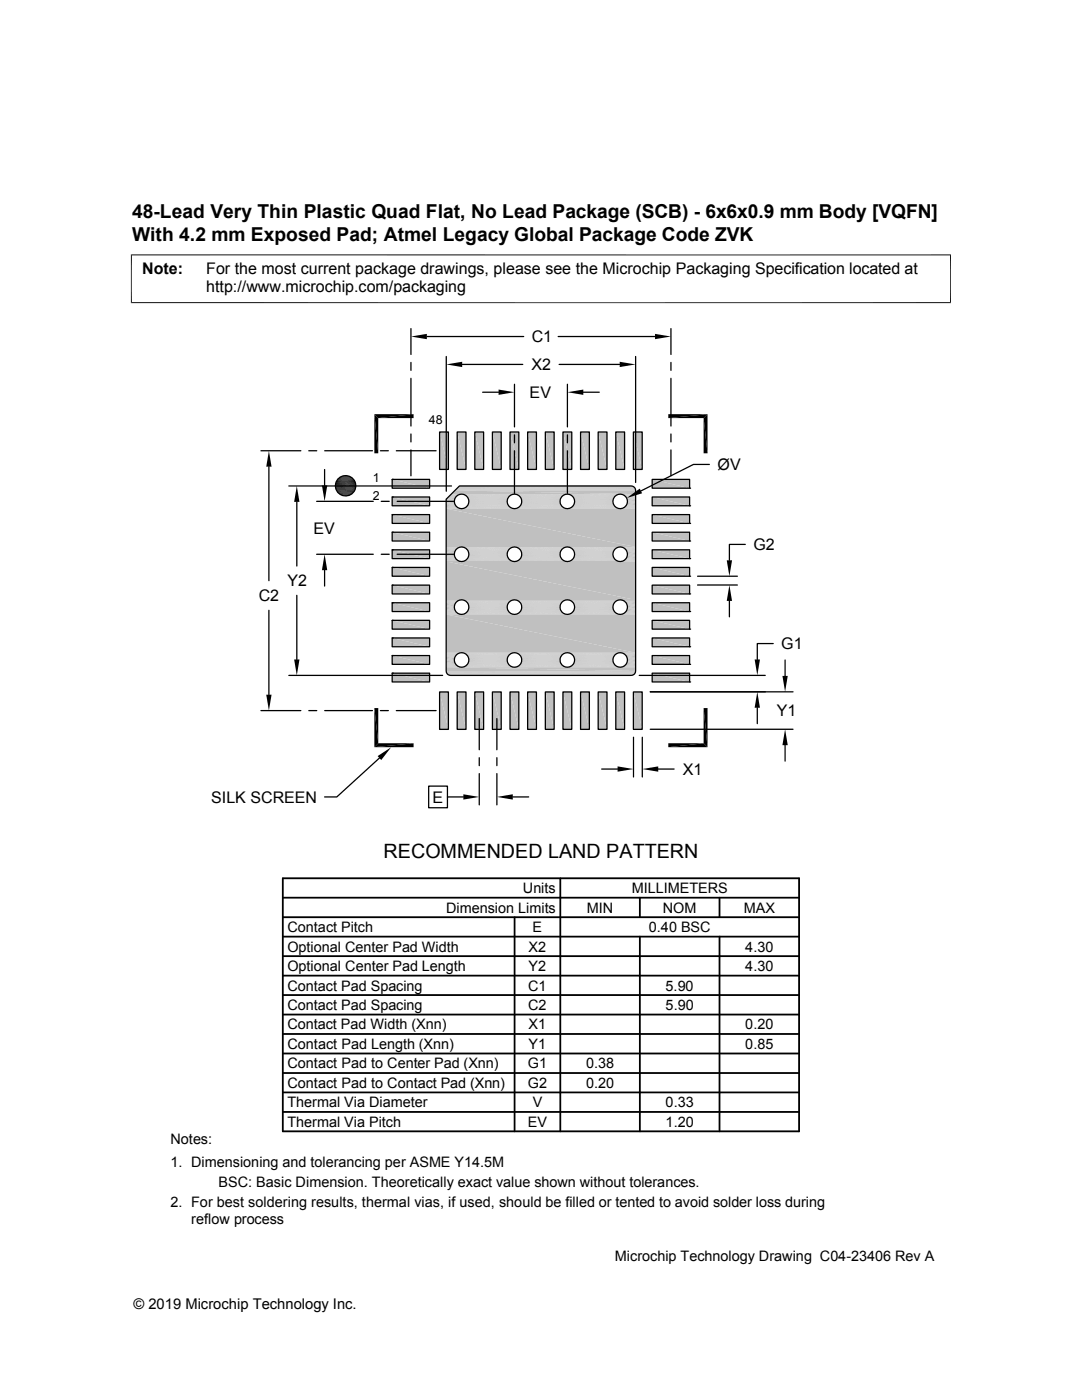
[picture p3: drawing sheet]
<svg xmlns="http://www.w3.org/2000/svg" width="216mm" height="279mm" viewBox="0 0 216 279" stroke-linecap="round" stroke-linejoin="round" font-family="sans-serif">
<g fill="#c0c0c0">
<path d="M126.4 86.2l1.7 7.5h-1.7z"/>
<path d="M126.4 86.2h1.7v7.5z"/>
<path d="M122.9 86.2l1.7 7.5h-1.7z"/>
<path d="M122.9 86.2h1.7v7.5z"/>
<path d="M119.4 86.2l1.7 7.5h-1.7z"/>
<path d="M119.4 86.2h1.7v7.5z"/>
<path d="M115.8 86.2l1.8 7.5h-1.8z"/>
<path d="M115.8 86.2h1.8v7.5z"/>
<path d="M112.3 86.2l1.8 7.5h-1.8z"/>
<path d="M112.3 86.2h1.8v7.5z"/>
<path d="M108.8 86.2l1.8 7.5h-1.8z"/>
<path d="M108.8 86.2h1.8v7.5z"/>
<path d="M105.3 86.2l1.7 7.5h-1.7z"/>
<path d="M105.3 86.2h1.7v7.5z"/>
<path d="M101.8 86.2l1.7 7.5h-1.7z"/>
<path d="M101.8 86.2h1.7v7.5z"/>
<path d="M98.3 86.2l1.7 7.5h-1.7z"/>
<path d="M98.3 86.2h1.7v7.5z"/>
<path d="M94.7 86.2l1.8 7.5h-1.8z"/>
<path d="M94.7 86.2h1.8v7.5z"/>
<path d="M91.2 86.2l1.8 7.5h-1.8z"/>
<path d="M91.2 86.2h1.8v7.5z"/>
<path d="M87.7 86.2l1.8 7.5h-1.8z"/>
<path d="M87.7 86.2h1.8v7.5z"/>
</g>
<path d="M91.3 97.3h35.4M91.4 97.2h35.2M91.5 97.1h34.9M91.6 97h34.7M91.7 97h34.4" fill="none" stroke="#c0c0c0" stroke-width=".2"/>
<g fill="#c0c0c0">
<path d="M130.1 95.7l7.5 1.7h-7.5z"/>
<path d="M130.1 95.7h7.5v1.7z"/>
<path d="M78.3 95.7l7.4 1.7h-7.4z"/>
<path d="M78.3 95.7h7.4v1.7z"/>
</g>
<path d="M90.8 97.8h36M91 97.6h35.8M91.1 97.5h35.7" fill="none" stroke="#c0c0c0" stroke-width=".2"/>
<g fill="#c0c0c0">
<path d="M90.8 97.9l36 .7h-36.8z"/>
<path d="M90.8 97.9h36v.7z"/>
</g>
<path d="M92.2 98.6h31.6" fill="none" stroke="#c0c0c0" stroke-width=".2"/>
<path d="M90 98.6h1.9z" fill="#c0c0c0"/>
<path d="M90 98.6h2.2M92.3 98.6h10.1M102.8 98.6h10.2M113.4 98.6h10.1M123.8 98.6h3" fill="none" stroke="#c0c0c0" stroke-width=".2"/>
<g fill="#c0c0c0">
<path d="M90 98.6l1.6 .1z"/>
<path d="M90 98.6h1.9z"/>
</g>
<path d="M92.6 98.7h9.6M92.7 98.8h9.4M103.1 98.7h9.6M103.3 98.8h9.3M113.7 98.7h9.6M113.8 98.8h9.4M124.1 98.7h2.7" fill="none" stroke="#c0c0c0" stroke-width=".2"/>
<g fill="#c0c0c0">
<path d="M90 98.7l1.4 .1h-1.5z"/>
<path d="M90 98.7h1.6l-.2 .1z"/>
</g>
<path d="M92.8 98.8h9.1M92.9 98.9h8.9M103.4 98.8h9.1M103.5 98.9h8.9M113.9 98.8h9.1M114 98.9h8.9M124.4 98.8h2.4" fill="none" stroke="#c0c0c0" stroke-width=".2"/>
<g fill="#c0c0c0">
<path d="M89.9 98.8l1.3 .2h-1.5z"/>
<path d="M89.9 98.8h1.5l-.2 .2z"/>
</g>
<path d="M93 99h8.7M93.2 99.1h8.4M103.6 99h8.6M103.7 99.1h8.5M114.2 99h8.6M114.3 99.1h8.4M124.6 99h2.2" fill="none" stroke="#c0c0c0" stroke-width=".2"/>
<g fill="#c0c0c0">
<path d="M89.7 99l1.3 .2h-1.5z"/>
<path d="M89.7 99h1.5l-.2 .2z"/>
</g>
<path d="M124.8 99.2h2" fill="none" stroke="#c0c0c0" stroke-width=".21"/>
<path d="M93.2 99.2h8.3M93.3 99.3h8.2M103.8 99.2h8.3M103.9 99.3h8.1M114.3 99.2h8.3M114.4 99.3h8.1" fill="none" stroke="#c0c0c0" stroke-width=".2"/>
<g fill="#c0c0c0">
<path d="M89.5 99.2l1.3 .2h-1.5z"/>
<path d="M89.5 99.2h1.5l-.2 .2z"/>
<path d="M125 99.3l1.8 .2h-1.7z"/>
<path d="M125 99.3h1.8v.2z"/>
</g>
<path d="M93.4 99.5h8M103.9 99.5h8M114.5 99.5h8" fill="none" stroke="#c0c0c0" stroke-width=".2"/>
<g fill="#c0c0c0">
<path d="M89.3 99.4l1.4 .2h-1.7z"/>
<path d="M89.3 99.4h1.5l-.1 .2z"/>
</g>
<path d="M93.5 99.6h7.8M104 99.6h7.9M114.6 99.6h7.8" fill="none" stroke="#c0c0c0" stroke-width=".2"/>
<g fill="#c0c0c0">
<path d="M89 99.6l1.7 .1z"/>
<path d="M125.1 99.5l1.7 .3h-1.6z"/>
<path d="M125.1 99.5h1.7v.3z"/>
</g>
<path d="M93.5 99.7h7.8M93.5 99.9h7.7M104 99.7h7.8M104.1 99.9h7.7M114.6 99.7h7.8M114.6 99.9h7.7" fill="none" stroke="#c0c0c0" stroke-width=".2"/>
<g fill="#c0c0c0">
<path d="M89 99.7l1.7 .2h-1.7z"/>
<path d="M89 99.7h1.7v.2z"/>
<path d="M125.2 99.8l1.6 .3h-1.6z"/>
<path d="M125.2 99.8h1.6v.3z"/>
</g>
<path d="M93.5 100.1h7.7M93.5 100h7.7M104.1 100h7.7M104.1 100.1h7.7M114.6 100.1h7.7M114.6 100h7.7" fill="none" stroke="#c0c0c0" stroke-width=".2"/>
<g fill="#c0c0c0">
<path d="M89 99.9l1.7 .3h-1.7z"/>
<path d="M89 99.9h1.7v.3z"/>
<path d="M125.2 100.1l1.6 .2h-1.6z"/>
<path d="M125.2 100.1h1.6v.2z"/>
</g>
<path d="M93.5 100.4h7.8M93.5 100.3h7.7M104 100.4h7.8M104.1 100.3h7.7M114.6 100.4h7.8M114.6 100.3h7.7" fill="none" stroke="#c0c0c0" stroke-width=".2"/>
<g fill="#c0c0c0">
<path d="M89 100.2l1.7 .3h-1.7z"/>
<path d="M89 100.2h1.7v.3z"/>
<path d="M125.2 100.3l1.6 .3h-1.7z"/>
<path d="M125.2 100.3h1.6v.3z"/>
</g>
<path d="M93.4 100.7h8M93.5 100.5h7.8M103.9 100.7h8M104 100.5h7.9M114.5 100.7h8M114.6 100.5h7.8" fill="none" stroke="#c0c0c0" stroke-width=".2"/>
<g fill="#c0c0c0">
<path d="M89 100.5l1.8 .2h-1.8z"/>
<path d="M89 100.5h1.7l.1 .2z"/>
<path d="M125.1 100.6l1.7 .3h-1.8z"/>
<path d="M125.1 100.6h1.7v.3z"/>
</g>
<path d="M93.3 100.8h8.2M103.9 100.8h8.1M114.4 100.8h8.1" fill="none" stroke="#c0c0c0" stroke-width=".2"/>
<g fill="#c0c0c0">
<path d="M130.1 99.2l7.5 1.7h-7.5z"/>
<path d="M130.1 99.2h7.5v1.7z"/>
<path d="M78.3 99.2l7.4 1.7h-7.4z"/>
<path d="M78.3 99.2h7.4v1.7z"/>
</g>
<path d="M93.2 100.9h8.3M103.8 100.9h8.3M114.3 100.9h8.3" fill="none" stroke="#c0c0c0" stroke-width=".2"/>
<g fill="#c0c0c0">
<path d="M89 100.7l2 .3h-2z"/>
<path d="M89 100.7h1.8l.2 .3z"/>
</g>
<path d="M124.8 101h2" fill="none" stroke="#c0c0c0" stroke-width=".21"/>
<path d="M125 100.9h1.8v.2z" fill="#c0c0c0"/>
<g fill="none" stroke="#c0c0c0" stroke-width=".2">
<path d="M89 101.1h2.2M89 101.2h2.4M89 101.4h2.6M89 101.5h2.9M92.3 101.5h10.1M92.6 101.4h9.6M92.7 101.4h9.4M92.8 101.3h9.1M92.9 101.2h8.9M93 101.1h8.7M93.2 101h8.4M102.8 101.5h10.2"/>
<path d="M103.1 101.4h9.6M103.3 101.4h9.3M103.4 101.3h9.1M103.5 101.2h8.9M103.6 101.1h8.6M103.7 101h8.5M113.4 101.5h10.1M113.7 101.4h9.6M113.8 101.4h9.4M113.9 101.3h9.1M114 101.2h8.9M114.2 101.1h8.6"/>
<path d="M114.3 101h8.4M124.1 101.4h2.7M124.4 101.3h2.4M124.6 101.2h2.2M126.8 101.5h-37.8"/>
</g>
<g fill="#c0c0c0">
<path d="M130.1 102.7l7.5 1.8h-7.5z"/>
<path d="M130.1 102.7h7.5v1.8z"/>
<path d="M78.3 102.7l7.4 1.8h-7.4z"/>
<path d="M78.3 102.7h7.4v1.8z"/>
<path d="M130.1 106.2l7.5 1.8h-7.5z"/>
<path d="M130.1 106.2h7.5v1.8z"/>
<path d="M78.3 106.2l7.4 1.8h-7.4z"/>
<path d="M78.3 106.2h7.4v1.8z"/>
<path d="M89 101.5l37.8 7.7h-37.8z"/>
<path d="M89 101.5h37.8v7.7z"/>
</g>
<g fill="none" stroke="#c0c0c0" stroke-width=".2">
<path d="M89 109.2h37.8M89 109.2h2.9M89 109.3h2.6M89 109.4h2.4M92.3 109.2h10.1M92.6 109.3h9.6M92.7 109.3h9.4M92.8 109.4h9.1M92.9 109.5h8.9M93 109.6h8.7M93.2 109.7h8.4M102.8 109.2h10.2"/>
<path d="M103.1 109.3h9.6M103.3 109.3h9.3M103.4 109.4h9.1M103.5 109.5h8.9M103.6 109.6h8.6M103.7 109.7h8.5M113.4 109.2h10.1M113.7 109.3h9.6M113.8 109.3h9.4M113.9 109.4h9.1M114 109.5h8.9M114.2 109.6h8.6"/>
<path d="M114.3 109.7h8.4M123.9 109.2h2.9M124.1 109.3h2.7M124.4 109.4h2.4M124.6 109.5h2.2"/>
</g>
<path d="M89 109.5l2 .2h-2z" fill="#c0c0c0"/>
<path d="M89 109.6h2.2M93.2 109.8h8.3M93.3 109.9h8.2M103.8 109.8h8.3M103.9 109.9h8.1M114.3 109.8h8.3M114.4 109.9h8.1" fill="none" stroke="#c0c0c0" stroke-width=".2"/>
<path d="M124.8 109.7h2" fill="none" stroke="#c0c0c0" stroke-width=".21"/>
<g fill="#c0c0c0">
<path d="M89 109.7l1.8 .2h-1.8z"/>
<path d="M89 109.7h2l-.2 .2z"/>
<path d="M125 109.8l1.8 .3h-1.7z"/>
<path d="M125 109.8h1.8v.3z"/>
</g>
<path d="M93.4 110h8M93.5 110.1h7.8M103.9 110h8M104 110.1h7.9M114.5 110h8M114.6 110.1h7.8" fill="none" stroke="#c0c0c0" stroke-width=".2"/>
<g fill="#c0c0c0">
<path d="M89 109.9l1.7 .3h-1.7z"/>
<path d="M89 109.9h1.8l-.1 .3z"/>
<path d="M125.1 110.1l1.7 .2h-1.6z"/>
<path d="M125.1 110.1h1.7v.2z"/>
</g>
<path d="M93.5 110.3h7.8M93.5 110.4h7.7M104 110.3h7.8M104.1 110.4h7.7M114.6 110.3h7.8M114.6 110.4h7.7" fill="none" stroke="#c0c0c0" stroke-width=".2"/>
<g fill="#c0c0c0">
<path d="M89 110.2l1.7 .3h-1.7z"/>
<path d="M89 110.2h1.7v.3z"/>
<path d="M125.2 110.3l1.6 .3h-1.6z"/>
<path d="M125.2 110.3h1.6v.3z"/>
</g>
<path d="M93.5 110.7h7.7M93.5 110.5h7.7M104.1 110.5h7.7M104.1 110.7h7.7M114.6 110.7h7.7M114.6 110.5h7.7" fill="none" stroke="#c0c0c0" stroke-width=".2"/>
<g fill="#c0c0c0">
<path d="M89 110.5l1.7 .2h-1.7z"/>
<path d="M89 110.5h1.7v.2z"/>
<path d="M125.2 110.6l1.6 .3h-1.6z"/>
<path d="M125.2 110.6h1.6v.3z"/>
</g>
<path d="M93.5 111h7.8M93.5 110.8h7.7M104 111h7.8M104.1 110.8h7.7M114.6 111h7.8M114.6 110.8h7.7" fill="none" stroke="#c0c0c0" stroke-width=".2"/>
<g fill="#c0c0c0">
<path d="M89 110.7l1.7 .3h-1.7z"/>
<path d="M89 110.7h1.7v.3z"/>
<path d="M125.2 110.9l1.6 .2h-1.7z"/>
<path d="M125.2 110.9h1.6v.2z"/>
</g>
<path d="M93.4 111.2h8M93.5 111.1h7.8M103.9 111.2h8M104 111.1h7.9M114.5 111.2h8M114.6 111.1h7.8" fill="none" stroke="#c0c0c0" stroke-width=".2"/>
<g fill="#c0c0c0">
<path d="M89 111l1.8 .3h-1.8z"/>
<path d="M89 111h1.7l.1 .3z"/>
<path d="M125.1 111.1l1.7 .3h-1.8z"/>
<path d="M125.1 111.1h1.7v.3z"/>
</g>
<path d="M93.3 111.3h8.2M103.9 111.3h8.1M114.4 111.3h8.1" fill="none" stroke="#c0c0c0" stroke-width=".2"/>
<g fill="#c0c0c0">
<path d="M130.1 109.7l7.5 1.8h-7.5z"/>
<path d="M130.1 109.7h7.5v1.8z"/>
<path d="M78.3 109.7l7.4 1.8h-7.4z"/>
<path d="M78.3 109.7h7.4v1.8z"/>
</g>
<path d="M93.2 111.5h8.3M103.8 111.5h8.3M114.3 111.5h8.3" fill="none" stroke="#c0c0c0" stroke-width=".2"/>
<g fill="#c0c0c0">
<path d="M89 111.3l2 .2h-2z"/>
<path d="M89 111.3h1.8l.2 .2z"/>
</g>
<path d="M124.8 111.5h2" fill="none" stroke="#c0c0c0" stroke-width=".21"/>
<path d="M125 111.4h1.8v.2z" fill="#c0c0c0"/>
<g fill="none" stroke="#c0c0c0" stroke-width=".2">
<path d="M89 111.8h2.4M89 111.9h2.6M89 112h37.8M92.5 112h9.8M92.6 112h9.6M92.7 111.9h9.4M92.8 111.8h9.1M92.9 111.8h8.9M93 111.7h8.7M93.2 111.6h8.4M103 112h9.9M103.1 112h9.6"/>
<path d="M103.3 111.9h9.3M103.4 111.8h9.1M103.5 111.8h8.9M103.6 111.7h8.6M103.7 111.6h8.5M113.5 112h9.9M113.7 112h9.6M113.8 111.9h9.4M113.9 111.8h9.1M114 111.8h8.9M114.2 111.7h8.6M114.3 111.6h8.4"/>
<path d="M124.1 112h2.7M124.4 111.9h2.4M124.6 111.7h2.2"/>
</g>
<path d="M89 111.6h2.2" fill="none" stroke="#c0c0c0" stroke-width=".21"/>
<g fill="#c0c0c0">
<path d="M130.1 113.2l7.5 1.8h-7.5z"/>
<path d="M130.1 113.2h7.5v1.8z"/>
<path d="M78.3 113.2l7.4 1.8h-7.4z"/>
<path d="M78.3 113.2h7.4v1.8z"/>
<path d="M130.1 116.8l7.5 1.7h-7.5z"/>
<path d="M130.1 116.8h7.5v1.7z"/>
<path d="M78.3 116.8l7.4 1.7h-7.4z"/>
<path d="M78.3 116.8h7.4v1.7z"/>
<path d="M89 112.1l37.8 7.6h-37.8z"/>
<path d="M89 112.1h37.8v7.6z"/>
</g>
<g fill="none" stroke="#c0c0c0" stroke-width=".2">
<path d="M89 119.7h37.8M89 119.8h2.9M89 119.8h2.6M89 120h2.4M92.5 119.8h9.8M92.6 119.8h9.6M92.7 119.9h9.4M92.8 119.9h9.1M103 119.8h9.9M103.1 119.8h9.6M103.3 119.9h9.3M103.4 119.9h9.1"/>
<path d="M113.5 119.8h9.9M113.7 119.8h9.6M113.8 119.9h9.4M113.9 119.9h9.1M124.1 119.8h2.7M124.4 119.9h2.4M92.9 120h8.9M93 120.1h8.7M93.2 120.2h8.4M103.5 120h8.9M103.6 120.1h8.6M103.7 120.2h8.5"/>
<path d="M114 120h8.9M114.2 120.1h8.6M114.3 120.2h8.4M124.6 120.1h2.2"/>
</g>
<path d="M89 120.1l2 .2h-2z" fill="#c0c0c0"/>
<path d="M89 120.2h2.2M124.8 120.3h2" fill="none" stroke="#c0c0c0" stroke-width=".21"/>
<path d="M93.2 120.3h8.3M93.3 120.4h8.2M103.8 120.3h8.3M103.9 120.4h8.1M114.3 120.3h8.3M114.4 120.4h8.1" fill="none" stroke="#c0c0c0" stroke-width=".2"/>
<g fill="#c0c0c0">
<path d="M89 120.3l1.8 .2h-1.8z"/>
<path d="M89 120.3h2l-.2 .2z"/>
<path d="M125 120.4l1.8 .2h-1.7z"/>
<path d="M125 120.4h1.8v.2z"/>
</g>
<path d="M93.4 120.6h8M93.5 120.7h7.8M103.9 120.6h8M104 120.7h7.9M114.5 120.6h8M114.6 120.7h7.8" fill="none" stroke="#c0c0c0" stroke-width=".2"/>
<g fill="#c0c0c0">
<path d="M89 120.5l1.7 .3h-1.7z"/>
<path d="M89 120.5h1.8l-.1 .3z"/>
<path d="M125.1 120.6l1.7 .3h-1.6z"/>
<path d="M125.1 120.6h1.7v.3z"/>
</g>
<path d="M93.5 120.8h7.8M93.5 121h7.7M104 120.8h7.8M104.1 121h7.7M114.6 120.8h7.8M114.6 121h7.7" fill="none" stroke="#c0c0c0" stroke-width=".2"/>
<g fill="#c0c0c0">
<path d="M89 120.8l1.7 .2h-1.7z"/>
<path d="M89 120.8h1.7v.2z"/>
<path d="M125.2 120.9l1.6 .3h-1.6z"/>
<path d="M125.2 120.9h1.6v.3z"/>
</g>
<path d="M93.5 121.2h7.7M93.5 121.1h7.7M104.1 121.1h7.7M104.1 121.2h7.7M114.6 121.2h7.7M114.6 121.1h7.7" fill="none" stroke="#c0c0c0" stroke-width=".2"/>
<g fill="#c0c0c0">
<path d="M89 121l1.7 .3h-1.7z"/>
<path d="M89 121h1.7v.3z"/>
<path d="M125.2 121.2l1.6 .2h-1.6z"/>
<path d="M125.2 121.2h1.6v.2z"/>
</g>
<path d="M93.5 121.5h7.8M93.5 121.4h7.7M104 121.5h7.8M104.1 121.4h7.7M114.6 121.5h7.8M114.6 121.4h7.7" fill="none" stroke="#c0c0c0" stroke-width=".2"/>
<g fill="#c0c0c0">
<path d="M89 121.3l1.7 .3h-1.7z"/>
<path d="M89 121.3h1.7v.3z"/>
<path d="M125.2 121.4l1.6 .3h-1.7z"/>
<path d="M125.2 121.4h1.6v.3z"/>
</g>
<path d="M93.4 121.8h8M93.5 121.6h7.8M103.9 121.8h8M104 121.6h7.9M114.5 121.8h8M114.6 121.6h7.8" fill="none" stroke="#c0c0c0" stroke-width=".2"/>
<g fill="#c0c0c0">
<path d="M89 121.6l1.8 .2h-1.8z"/>
<path d="M89 121.6h1.7l.1 .2z"/>
<path d="M125.1 121.7l1.7 .2h-1.8z"/>
<path d="M125.1 121.7h1.7v.2z"/>
</g>
<path d="M93.3 121.9h8.2M103.9 121.9h8.1M114.4 121.9h8.1" fill="none" stroke="#c0c0c0" stroke-width=".2"/>
<g fill="#c0c0c0">
<path d="M130.1 120.3l7.5 1.7h-7.5z"/>
<path d="M130.1 120.3h7.5v1.7z"/>
<path d="M78.3 120.3l7.4 1.7h-7.4z"/>
<path d="M78.3 120.3h7.4v1.7z"/>
</g>
<path d="M93.2 122h8.3M103.8 122h8.3M114.3 122h8.3" fill="none" stroke="#c0c0c0" stroke-width=".2"/>
<g fill="#c0c0c0">
<path d="M89 121.8l2 .3h-2z"/>
<path d="M89 121.8h1.8l.2 .3z"/>
</g>
<path d="M124.8 122h2" fill="none" stroke="#c0c0c0" stroke-width=".21"/>
<path d="M125 121.9h1.8v.3z" fill="#c0c0c0"/>
<g fill="none" stroke="#c0c0c0" stroke-width=".2">
<path d="M89 122.2h2.2M89 122.3h2.4M89 122.5h2.6M89 122.6h2.9M92.3 122.6h10.1M92.6 122.5h9.6M92.7 122.4h9.4M92.8 122.4h9.1M92.9 122.3h8.9M93 122.2h8.7M93.2 122.1h8.4M102.8 122.6h10.2"/>
<path d="M103.1 122.5h9.6M103.3 122.4h9.3M103.4 122.4h9.1M103.5 122.3h8.9M103.6 122.2h8.6M103.7 122.1h8.5M113.4 122.6h10.1M113.7 122.5h9.6M113.8 122.4h9.4M113.9 122.4h9.1M114 122.3h8.9M114.2 122.2h8.6"/>
<path d="M114.3 122.1h8.4M124.1 122.5h2.7M124.4 122.4h2.4M124.6 122.2h2.2M126.8 122.6h-37.8"/>
</g>
<g fill="#c0c0c0">
<path d="M130.1 123.8l7.5 1.8h-7.5z"/>
<path d="M130.1 123.8h7.5v1.8z"/>
<path d="M78.3 123.8l7.4 1.8h-7.4z"/>
<path d="M78.3 123.8h7.4v1.8z"/>
<path d="M130.1 127.3l7.5 1.8h-7.5z"/>
<path d="M130.1 127.3h7.5v1.8z"/>
<path d="M78.3 127.3l7.4 1.8h-7.4z"/>
<path d="M78.3 127.3h7.4v1.8z"/>
<path d="M89 122.6l37.8 7.7h-37.8z"/>
<path d="M89 122.6h37.8v7.7z"/>
</g>
<g fill="none" stroke="#c0c0c0" stroke-width=".2">
<path d="M89 130.3h37.8M89 130.3h2.9M89 130.4h2.6M89 130.5h2.4M92.3 130.3h10.1M92.6 130.4h9.6M92.7 130.4h9.4M92.8 130.5h9.1M92.9 130.6h8.9M93 130.7h8.7M93.2 130.8h8.4M102.8 130.3h10.2"/>
<path d="M103.1 130.4h9.6M103.3 130.4h9.3M103.4 130.5h9.1M103.5 130.6h8.9M103.6 130.7h8.6M103.7 130.8h8.5M113.4 130.3h10.1M113.7 130.4h9.6M113.8 130.4h9.4M113.9 130.5h9.1M114 130.6h8.9M114.2 130.7h8.6"/>
<path d="M114.3 130.8h8.4M123.9 130.3h2.9M124.1 130.3h2.7M124.4 130.5h2.4M124.6 130.6h2.2"/>
</g>
<path d="M89 130.6l2 .2h-2z" fill="#c0c0c0"/>
<path d="M89 130.7h2.2M93.2 130.9h8.3M93.3 131h8.2M103.8 130.9h8.3M103.9 131h8.1M114.3 130.9h8.3M114.4 131h8.1" fill="none" stroke="#c0c0c0" stroke-width=".2"/>
<path d="M124.8 130.8h2" fill="none" stroke="#c0c0c0" stroke-width=".21"/>
<g fill="#c0c0c0">
<path d="M89 130.8l1.8 .2h-1.8z"/>
<path d="M89 130.8h2l-.2 .2z"/>
<path d="M125 130.9l1.8 .3h-1.7z"/>
<path d="M125 130.9h1.8v.3z"/>
</g>
<path d="M93.4 131.1h8M93.5 131.2h7.8M103.9 131.1h8M104 131.2h7.9M114.5 131.1h8M114.6 131.2h7.8" fill="none" stroke="#c0c0c0" stroke-width=".2"/>
<g fill="#c0c0c0">
<path d="M89 131l1.7 .3h-1.7z"/>
<path d="M89 131h1.8l-.1 .3z"/>
<path d="M125.1 131.2l1.7 .2h-1.6z"/>
<path d="M125.1 131.2h1.7v.2z"/>
</g>
<path d="M93.5 131.4h7.8M93.5 131.5h7.7M104 131.4h7.8M104.1 131.5h7.7M114.6 131.4h7.8M114.6 131.5h7.7" fill="none" stroke="#c0c0c0" stroke-width=".2"/>
<g fill="#c0c0c0">
<path d="M89 131.3l1.7 .3h-1.7z"/>
<path d="M89 131.3h1.7v.3z"/>
<path d="M125.2 131.4l1.6 .3h-1.6z"/>
<path d="M125.2 131.4h1.6v.3z"/>
</g>
<path d="M93.5 131.8h7.7M93.5 131.6h7.7M104.1 131.6h7.7M104.1 131.8h7.7M114.6 131.8h7.7M114.6 131.6h7.7" fill="none" stroke="#c0c0c0" stroke-width=".2"/>
<g fill="#c0c0c0">
<path d="M89 131.6l1.7 .2h-1.7z"/>
<path d="M89 131.6h1.7v.2z"/>
<path d="M125.2 131.7l1.6 .3h-1.6z"/>
<path d="M125.2 131.7h1.6v.3z"/>
</g>
<path d="M93.5 132h7.8M93.5 131.9h7.7M104 132h7.8M104.1 131.9h7.7M114.6 132h7.8M114.6 131.9h7.7" fill="none" stroke="#c0c0c0" stroke-width=".2"/>
<g fill="#c0c0c0">
<path d="M89 131.8l1.7 .3h-1.7z"/>
<path d="M89 131.8h1.7v.3z"/>
<path d="M125.2 132l1.6 .2h-1.7z"/>
<path d="M125.2 132h1.6v.2z"/>
</g>
<path d="M93.4 132.3h8M93.5 132.2h7.8M103.9 132.3h8M104 132.2h7.9M114.5 132.3h8M114.6 132.2h7.8" fill="none" stroke="#c0c0c0" stroke-width=".2"/>
<g fill="#c0c0c0">
<path d="M89 132.1l1.8 .3h-1.8z"/>
<path d="M89 132.1h1.7l.1 .3z"/>
<path d="M125.1 132.2l1.7 .3h-1.8z"/>
<path d="M125.1 132.2h1.7v.3z"/>
</g>
<path d="M93.3 132.4h8.2M103.9 132.4h8.1M114.4 132.4h8.1" fill="none" stroke="#c0c0c0" stroke-width=".2"/>
<g fill="#c0c0c0">
<path d="M130.1 130.8l7.5 1.8h-7.5z"/>
<path d="M130.1 130.8h7.5v1.8z"/>
<path d="M78.3 130.8l7.4 1.8h-7.4z"/>
<path d="M78.3 130.8h7.4v1.8z"/>
</g>
<path d="M93.2 132.6h8.3M103.8 132.6h8.3M114.3 132.6h8.3" fill="none" stroke="#c0c0c0" stroke-width=".2"/>
<g fill="#c0c0c0">
<path d="M89 132.4l2 .2h-2z"/>
<path d="M89 132.4h1.8l.2 .2z"/>
</g>
<path d="M124.8 132.6h2" fill="none" stroke="#c0c0c0" stroke-width=".21"/>
<path d="M125 132.5h1.8v.2z" fill="#c0c0c0"/>
<g fill="none" stroke="#c0c0c0" stroke-width=".2">
<path d="M89 132.7h2.2M89 132.9h2.4M89 133h2.6M89 133.1h2.9M92.5 133.1h9.8M92.6 133.1h9.6M92.7 133h9.4M92.8 132.9h9.1M92.9 132.8h8.9M93 132.8h8.7M93.2 132.7h8.4M103 133.1h9.9"/>
<path d="M103.1 133.1h9.6M103.3 133h9.3M103.4 132.9h9.1M103.5 132.8h8.9M103.6 132.8h8.6M103.7 132.7h8.5M113.5 133.1h9.9M113.7 133.1h9.6M113.8 133h9.4M113.9 132.9h9.1M114 132.8h8.9M114.2 132.8h8.6"/>
<path d="M114.3 132.7h8.4M124.1 133.1h2.7M124.4 133h2.4M124.6 132.8h2.2M126.8 133.1h-37.8"/>
</g>
<g fill="#c0c0c0">
<path d="M89 133.2l37.8 .7h-37.8z"/>
<path d="M89 133.2h37.8v.7z"/>
</g>
<path d="M89 134h37.8M89 134.2h37.8M89.1 134.3h37.7M89.2 134.5h37.5M89.3 134.6h37.3M89.4 134.7h37M89.6 134.7h36.7M89.7 134.8h36.4" fill="none" stroke="#c0c0c0" stroke-width=".2"/>
<g fill="#c0c0c0">
<path d="M130.1 134.3l7.5 1.8h-7.5z"/>
<path d="M130.1 134.3h7.5v1.8z"/>
<path d="M78.3 134.3l7.4 1.8h-7.4z"/>
<path d="M78.3 134.3h7.4v1.8z"/>
<path d="M126.4 138.1l1.7 7.5h-1.7z"/>
<path d="M126.4 138.1h1.7v7.5z"/>
<path d="M122.9 138.1l1.7 7.5h-1.7z"/>
<path d="M122.9 138.1h1.7v7.5z"/>
<path d="M119.4 138.1l1.7 7.5h-1.7z"/>
<path d="M119.4 138.1h1.7v7.5z"/>
<path d="M115.8 138.1l1.8 7.5h-1.8z"/>
<path d="M115.8 138.1h1.8v7.5z"/>
<path d="M112.3 138.1l1.8 7.5h-1.8z"/>
<path d="M112.3 138.1h1.8v7.5z"/>
<path d="M108.8 138.1l1.8 7.5h-1.8z"/>
<path d="M108.8 138.1h1.8v7.5z"/>
<path d="M105.3 138.1l1.7 7.5h-1.7z"/>
<path d="M105.3 138.1h1.7v7.5z"/>
<path d="M101.8 138.1l1.7 7.5h-1.7z"/>
<path d="M101.8 138.1h1.7v7.5z"/>
<path d="M98.3 138.1l1.7 7.5h-1.7z"/>
<path d="M98.3 138.1h1.7v7.5z"/>
<path d="M94.7 138.1l1.8 7.5h-1.8z"/>
<path d="M94.7 138.1h1.8v7.5z"/>
<path d="M91.2 138.1l1.8 7.5h-1.8z"/>
<path d="M91.2 138.1h1.8v7.5z"/>
<path d="M87.7 138.1l1.8 7.5h-1.8z"/>
<path d="M87.7 138.1h1.8v7.5z"/>
</g>
<g fill="none" stroke="#000" stroke-width=".25">
<path d="M82 65.6v5.1M82 72.3v1.6M82 75.5v9.5M85.2 67.2h19.3M89 71.1v26.9M92.2 72.7h12.1M96.3 78.3h3.2M102.7 76.7v8.5M111.4 67.2h19.3M111.6 72.7h12.1M113.2 76.7v8.5M116.4 78.3h3.2"/>
<path d="M126.8 71.1v25.2M133.9 65.6v5.1M133.9 72.3v1.6M133.9 75.5v9.5M52.1 90h7.9M53.7 93.1v22.8M57.6 97h32.5M61.6 90h1.6M64.8 93.7v3.2M64.8 90h9.5M75.9 90h1.6M78.3 95.7h7.4v1.7h-7.4z"/>
<path d="M78.3 95.7h.1M78.3 99.2h7.4v1.7h-7.4zM78.3 99.2h.1M79.1 90h7.9M82 86.6v1.6M82 89.8v5.2M87.7 86.2h1.8v7.5h-1.8zM89 99.6l2.7-2.6h34.2a.88 .88 0 0 1 .9 .9v36a.88 .88 0 0 1-.9 .9h-36a.88 .88 0 0 1-.9-.9zM91.2 86.2h1.8v7.5h-1.8zM94.7 86.2h1.8v7.5h-1.8zM98.3 86.2h1.7v7.5h-1.7zM101.8 86.2h1.7v7.5h-1.7z"/>
<path d="M102.7 86.8v1.6M102.7 90v8.5M105.3 86.2h1.7v7.5h-1.7zM108.8 86.2h1.8v7.5h-1.8zM112.3 86.2h1.8v7.5h-1.8zM113.2 86.8v1.6M113.2 90v8.5M115.8 86.2h1.8v7.5h-1.8zM119.4 86.2h1.7v7.5h-1.7zM122.9 86.2h1.7v7.5h-1.7zM126.4 86.2h1.7v7.5h-1.7zM130.1 99.2h7.5v1.7h-7.5z"/>
<path d="M130.1 95.7h7.5v1.7h-7.5zM133.9 86.6v1.6M133.9 89.8v5.2M137.6 97.4h.1M141.5 92.7h-3.1l-10.5 5.3M59.2 100.2v12.8M59.2 118.8v12.8M63.2 100.1h11.3M63.2 110.6h11.3M64.8 113.8v3.2M76.1 100.1h1.6M76.1 110.6h1.6"/>
<path d="M78.3 102.7h7.4v1.8h-7.4zM78.3 102.7h.1M78.3 106.2h7.4v1.8h-7.4zM78.3 106.2h.1M78.3 109.7h7.4v1.8h-7.4zM78.3 109.7h.1M78.3 113.2h7.4v1.8h-7.4zM78.3 113.2h.1M78.3 116.8h7.4v1.7h-7.4zM78.3 116.8h.1M79.2 100.1h11.3M79.2 110.6h11.3"/>
<path d="M130.1 116.8h7.5v1.7h-7.5zM130.1 113.2h7.5v1.8h-7.5zM130.1 109.7h7.5v1.8h-7.5zM130.1 106.2h7.5v1.8h-7.5zM130.1 102.7h7.5v1.8h-7.5zM137.6 118.5h.1M137.6 115h.1M137.6 111.5h.1M137.6 108h.1M137.6 104.5h.1M137.6 100.9h.1M139.2 116.8h7.9"/>
<path d="M139.2 115h7.9M145.5 119.9v3.2M148.7 108.6h-3.2v3.2M53.7 121.8v16.8M57.6 134.8h30.7M78.3 120.3h7.4v1.7h-7.4zM78.3 120.3h.1M78.3 123.8h7.4v1.8h-7.4zM78.3 123.8h.1M78.3 127.3h7.4v1.8h-7.4zM78.3 127.3h.1M78.3 130.8h7.4v1.8h-7.4z"/>
<path d="M78.3 130.8h.1M78.3 134.3h7.4v1.8h-7.4zM78.3 134.3h.1M87.7 138.1h1.8v7.5h-1.8zM91.2 138.1h1.8v7.5h-1.8zM94.7 138.1h1.8v7.5h-1.8zM98.3 138.1h1.7v7.5h-1.7zM101.8 138.1h1.7v7.5h-1.7zM105.3 138.1h1.7v7.5h-1.7zM108.8 138.1h1.8v7.5h-1.8zM112.3 138.1h1.8v7.5h-1.8zM115.8 138.1h1.8v7.5h-1.8z"/>
<path d="M119.4 138.1h1.7v7.5h-1.7zM122.9 138.1h1.7v7.5h-1.7zM126.4 138.1h1.7v7.5h-1.7zM127.6 134.8h25.1M129.8 138.1h28.4M130.1 134.3h7.5v1.8h-7.5zM130.1 130.8h7.5v1.8h-7.5zM130.1 127.3h7.5v1.8h-7.5zM130.1 123.8h7.5v1.8h-7.5zM130.1 120.3h7.5v1.7h-7.5zM137.6 136.1h.1M137.6 132.6h.1"/>
<path d="M137.6 129.1h.1M137.6 125.6h.1M137.6 122h.1M154.3 128.4h-3.2v3.2M156.7 131.7v3.2M52.1 141.8h7.9M61.6 141.8h1.6M64.8 141.8h9.5M75.7 151.3l-8.5 7.7h-2.4M75.9 141.8h1.6M79.1 141.8h7.9M85.5 156.9h3.8v4.3h-3.8z"/>
<path d="M89.3 159h3.2M95.6 143.4v6.2M95.6 151.2v1.6M95.6 154.4v6.2M99.1 143.4v6.2M99.1 151.2v1.6M99.1 154.4v6.2M102.3 159h3.2M120.1 153.5h3.1M126.4 147.1v8M128.2 147.1v8M129.8 145.5h28.4"/>
<path d="M131.3 153.5h3.2M151.1 141.2v3.2M156.7 148.7v3.2"/>
<circle cx="69" cy="96.9" r="2.03"/>
<circle cx="92.1" cy="110.6" r="1.45"/>
<circle cx="92.1" cy="100.1" r="1.45"/>
<circle cx="102.6" cy="110.6" r="1.45"/>
<circle cx="102.7" cy="100.1" r="1.45"/>
<circle cx="113.2" cy="110.6" r="1.46"/>
<circle cx="113.2" cy="100.1" r="1.45"/>
<circle cx="123.7" cy="110.6" r="1.45"/>
<circle cx="123.8" cy="100.1" r="1.45"/>
<circle cx="92.1" cy="121.2" r="1.45"/>
<circle cx="92.1" cy="131.7" r="1.45"/>
<circle cx="102.6" cy="121.2" r="1.45"/>
<circle cx="102.7" cy="131.7" r="1.45"/>
<circle cx="113.2" cy="121.2" r="1.46"/>
<circle cx="113.2" cy="131.7" r="1.45"/>
<circle cx="123.7" cy="121.2" r="1.45"/>
<circle cx="123.8" cy="131.7" r="1.45"/>
</g>
<g fill="none" stroke="#000" stroke-width=".36">
<path d="M56.4 179.2h103M56.4 175.3h103v50.5h-103zM111.8 175.3v50.5M127.7 179.2v3.8M143.6 179.2v3.8M56.4 183h103M56.4 190.8h103M56.4 186.9h103M56.4 194.7h103M56.4 198.6h103M102.7 183v42.8M127.7 186.9v38.9"/>
<path d="M143.6 186.9v38.9M56.4 202.5h103M56.4 206.4h103M56.4 218h103M56.4 210.2h103M56.4 214.1h103M56.4 221.9h103"/>
</g>
<g fill="#000">
<path d="M82 67.2l3.2-.6v1.1zM89 72.7l3.2-.5v1.1zM99.5 77.7l3.2 .6-3.2 .5zM113.2 78.3l3.2-.6v1.1zM123.7 72.2l3.1 .5-3.1 .6zM130.7 66.6l3.2 .6-3.2 .5zM53.7 90l.5 3.1h-1.1zM64.2 96.9h1.1l-.5 3.2zM67.9 98.7l1.9 .1zM68.1 95.1l1.9 .1zM68.1 98.8l1.5 .1zM68.1 98.8h1.7z"/>
<path d="M68.1 95.1h1.7zM68.3 95l1.5 .1zM68.3 98.9h1.1zM68.3 98.9h1.3zM68.3 95h1.3zM68.5 95h1.1zM68.5 98.9l.7 .1zM68.5 98.9h.9zM68.5 95h.9zM68.7 94.9l.7 .1zM68.7 99h.5zM68.7 94.9h.5z"/>
<path d="M74.7 82.7l.8 7.8h-.8zM74.7 82.7h7.8l-7 .7zM74.7 82.7l.8 .7v7.1zM75.5 83.4l7-.7v.7zM125.1 99.4l2.6-1.9 .4 .9zM133.3 82.7h7.9l-7.9 .7zM133.3 83.4l7.9-.7-.8 .7zM140.4 83.4l.8 7.1h-.8zM140.4 83.4l.8-.7v7.8zM59.2 97l.6 3.2h-1.1zM64.8 110.6l.5 3.2h-1.1zM145.5 116.8l.6 3.1h-1.1z"/>
<path d="M145 111.8h1.1l-.6 3.2zM53.1 138.6h1.1l-.5 3.2zM58.7 131.6h1.1l-.6 3.2zM150.6 131.6h1l-.5 3.2zM156.1 134.9h1.1l-.5 3.2zM74.7 141.3l.8 7-.8 .8zM75.4 150.9l2.6-1.8-1.9 2.6zM74.7 141.3h.8v7zM74.7 149.1l7.8-.8v.8zM74.7 149.1l.8-.8h7zM92.5 158.5l3.1 .5-3.1 .6zM99.1 159l3.2-.5v1.1z"/>
<path d="M123.2 153l3.2 .5-3.2 .5zM128.2 153.5l3.1-.5v1zM140.4 141.3l.8 7.8-.8-.8zM133.4 148.3h7l-7 .8zM140.4 141.3h.8v7.8zM133.4 149.1l7-.8 .8 .8zM151.1 138.1l.5 3.1h-1zM156.7 145.5l.5 3.2h-1.1z"/>
</g>
<g fill="none" stroke="#000" stroke-width=".2">
<path d="M26.1 50.9h163.7M26.2 50.8v9.7M189.7 50.8v9.7M26.1 60.4h163.7M66.9 96.7h4.1M66.9 96.8h4.1M66.9 97h4.1M66.9 97.2h4.1M67 97.4h4M67 96.5h4M67 96.3h3.9M67 97.6h3.9"/>
<path d="M67.1 97.8h3.7M67.1 96.1h3.7M67.2 95.9h3.6M67.2 98h3.6M67.3 98.1h3.4M67.3 95.8h3.4M67.4 95.6h3.1M67.4 98.3h3.1M67.5 98.4h2.9M67.5 95.5h2.9M67.6 95.4h2.7M67.6 98.5h2.7"/>
<path d="M67.8 98.6h2.3M67.8 95.2h2.3M67.9 95.1h2.1M67.9 98.8h2.1"/>
</g>
<text font-size="3.9" x="76.5" y="171.1">RECOMMENDED LAND PATTERN</text>
<g font-size="3.8">
<text x="26.4" y="43.5">48-Lead Very Thin Plastic Quad Flat, No Lead Package (SCB) - 6x6x0.9 mm Body [VQFN]</text>
<text x="26.4" y="48">With 4.2 mm Exposed Pad; Atmel Legacy Global Package Code ZVK</text>
</g>
<g font-size="3.2">
<text x="28.4" y="54.6">Note:</text>
<text x="41.1" y="58.3">http://www.microchip.com/packaging</text>
<text x="41.1" y="54.6">For the most current package drawings, please see the Microchip Packaging Specification located at</text>
<text x="106.1" y="68.3">C1</text>
<text x="106.1" y="73.9">X2</text>
<text x="105.7" y="79.4">EV</text>
<text x="143.2" y="93.8">ØV</text>
<text x="62.5" y="106.5">EV</text>
<text x="150.3" y="109.8">G2</text>
<text x="51.6" y="120">C2</text>
<text x="57.3" y="117">Y2</text>
<text x="155.9" y="129.6">G1</text>
<text x="155" y="143">Y1</text>
<text x="136.3" y="154.6">X1</text>
<text x="42.1" y="160.2">SILK SCREEN</text>
<text x="86.3" y="160.2">E</text>
</g>
<g font-size="2.9">
<text x="104.3" y="178.2">Units</text>
<text x="126" y="178.2">MILLIMETERS</text>
<text x="89" y="182.1">Dimension Limits</text>
<text x="117.1" y="182.1">MIN</text>
<text x="132.3" y="182.1">NOM</text>
<text x="148.4" y="182.1">MAX</text>
<text x="57.3" y="189.9">Optional Center Pad Width</text>
<text x="57.3" y="186">Contact Pitch</text>
<text x="105.5" y="189.9">X2</text>
<text x="106.3" y="186">E</text>
<text x="129.5" y="186">0.40 BSC</text>
<text x="148.7" y="189.9">4.30</text>
<text x="57.3" y="193.8">Optional Center Pad Length</text>
<text x="57.3" y="197.7">Contact Pad Spacing</text>
<text x="105.4" y="197.7">C1</text>
<text x="105.5" y="193.8">Y2</text>
<text x="132.8" y="197.7">5.90</text>
<text x="148.7" y="193.8">4.30</text>
<text x="57.3" y="201.6">Contact Pad Spacing</text>
<text x="105.4" y="201.6">C2</text>
<text x="132.8" y="201.6">5.90</text>
<text x="57.3" y="209.3">Contact Pad Length (Xnn)</text>
<text x="57.3" y="205.4">Contact Pad Width (Xnn)</text>
<text x="105.5" y="209.3">Y1</text>
<text x="105.5" y="205.4">X1</text>
<text x="148.7" y="209.3">0.85</text>
<text x="148.7" y="205.4">0.20</text>
<text x="57.3" y="213.2">Contact Pad to Center Pad (Xnn)</text>
<text x="105.3" y="213.2">G1</text>
<text x="116.9" y="213.2">0.38</text>
<text x="57.3" y="217.1">Contact Pad to Contact Pad (Xnn)</text>
<text x="57.3" y="221">Thermal Via Diameter</text>
<text x="105.3" y="217.1">G2</text>
<text x="106.3" y="221">V</text>
<text x="116.9" y="217.1">0.20</text>
<text x="132.8" y="221">0.33</text>
<text x="57.3" y="224.9">Thermal Via Pitch</text>
<text x="105.3" y="224.9">EV</text>
<text x="132.8" y="224.9">1.20</text>
<text x="34" y="228.3">Notes:</text>
<text x="34" y="232.9">1. Dimensioning and tolerancing per ASME Y14.5M</text>
<text x="43.6" y="236.9">BSC: Basic Dimension. Theoretically exact value shown without tolerances.</text>
<text x="34" y="241">2. For best soldering results, thermal vias, if used, should be filled or tented to avoid solder loss during</text>
<text x="38.1" y="244.3">reflow process</text>
<text x="122.7" y="251.7">Microchip Technology Drawing C04-23406 Rev A</text>
<text x="26.6" y="261.3">© 2019 Microchip Technology Inc.</text>
</g>
<g font-size="2.5">
<text x="85.6" y="84.6">48</text>
<text x="74.4" y="96.2">1</text>
<text x="74.4" y="99.7">2</text>
</g>
</svg>
